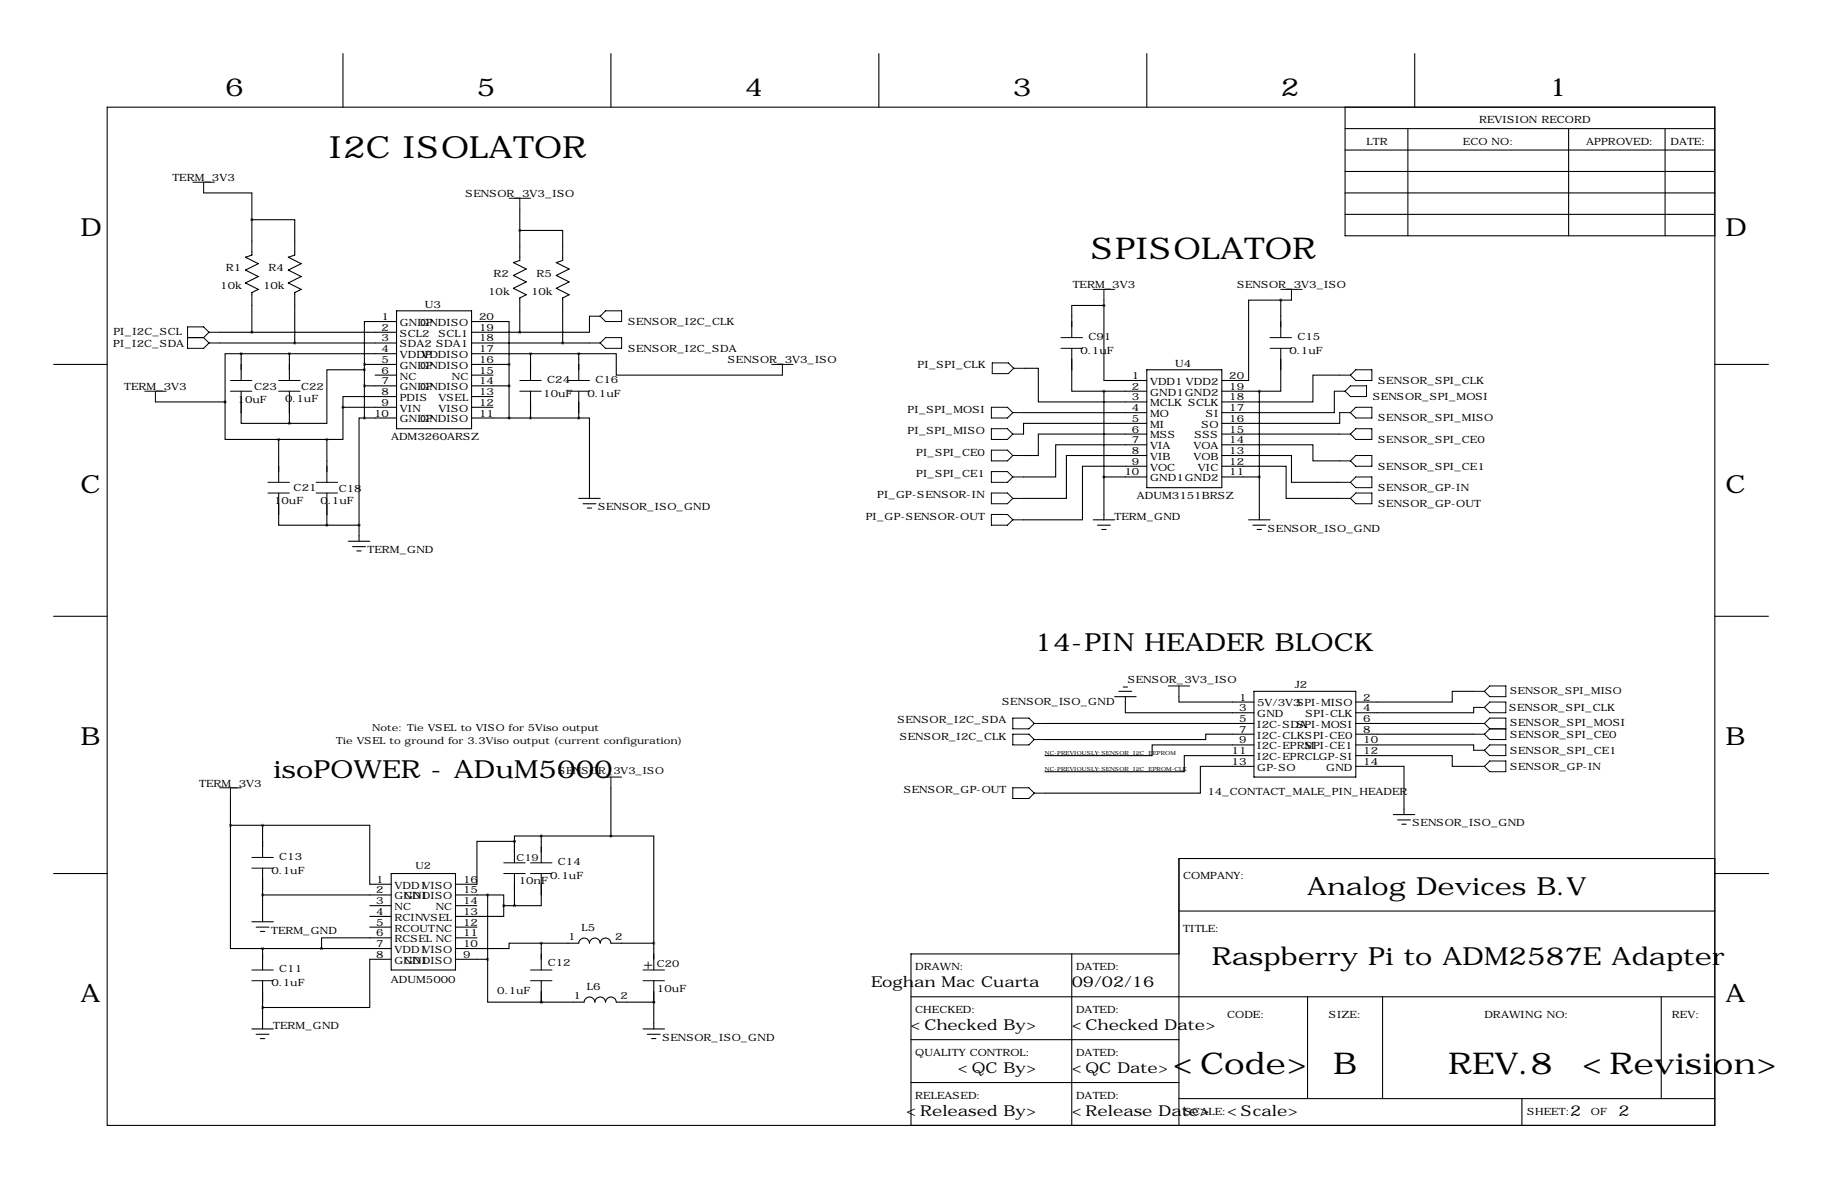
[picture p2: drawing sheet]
<svg xmlns="http://www.w3.org/2000/svg" width="432mm" height="279mm" viewBox="0 0 432 279" stroke-linecap="round" stroke-linejoin="round" font-family="sans-serif">
<g fill="none" stroke="#000" stroke-width=".25">
<path d="M81.3 12.7v12.7M144.8 12.7v12.7M208.3 12.7v12.7M271.8 12.7v12.7M335.3 12.7v12.7M25.4 25.4h381v241.3h-381zM318.8 30.5h87.6M318.8 35.6h87.6M318.8 25.4v30.5h87.6M333.7 30.5v25.4M371.8 30.5v25.4M394.6 30.5v25.4"/>
<path d="M48.3 45.7h11.4v6.4M59.7 52.1h10.1v8.4l-1.5 .5 3.1 1.5-3.1 1.5 3.1 1.5-3.1 1.6 3.1 1.5-1.6 .7v12M59.7 52.1v8.4l-1.5 .5 3 1.5-3 1.5 3 1.5-3 1.6 3 1.5-1.5 .7v9.4M123.2 54.6h10.1v7.1l-1.5 .5 3.1 1.6-3.1 1.5 3.1 1.5-3.1 1.5 3.1 1.5-1.6 .8v10.7M123.2 49.5v12.2l-1.5 .5 3 1.6-3 1.5 3 1.5-3 1.5 3 1.5-1.5 .8v8.1M318.8 45.7h87.6M318.8 50.8h87.6M318.8 40.6h87.6M52.1 78.7h41.9M94 76.2h-7.6v10.2M94 73.7h17.8v27.9h-17.8zM111.8 76.2h8.8v10.2"/>
<path d="M111.8 78.7h11.4M139.7 74.9v3.8h-16.5M261.6 72.4h-7.6v7.6M261.6 72.4v17.8h10.2M261.6 71.1v1.3M303.5 71.1h-7.6v19.1h-6.3M303.5 71.1v8.9M303.5 71.1h2.6M12.7 86.4h12.7M36.8 95.2h16.5M52.1 81.3h41.9M53.3 95.2v8.9h12.7"/>
<path d="M57.1 83.8h-3.8v11.4M57.1 92.7v7.6h11.5M57.1 83.8v6.4M57.1 83.8h36.9M68.6 83.8v6.4M68.6 92.7v7.6M81.3 96.5v7.6h-3.8M81.3 96.5h12.7M86.4 99.1h-1.3v25.4M86.4 87.6h-8.9v12.7h-8.9M86.4 86.4h7.6M86.4 91.4h7.6"/>
<path d="M86.4 99.1h7.6M86.4 86.4v12.7M88.9 88.9h5.1M94 94h-12.7v2.5M111.8 86.4h8.8M111.8 81.3h27.9M111.8 83.8h25.4M111.8 88.9h5M111.8 91.4h8.8M111.8 94h5M111.8 96.5h5M111.8 99.1h25.4"/>
<path d="M120.6 86.4v12.7M125.7 83.8v6.4M125.7 92.7v6.4M137.2 83.8h8.8v5.1h39.4M137.2 99.1h2.5v19M137.2 83.8v6.4M137.2 92.7v6.4M242.6 97.8h29.2M242.8 87.3h3.3v7.9h25.7M254 82.5v10.2h7.6M261.6 92.7h10.2M261.6 92.7v30.5"/>
<path d="M271.8 87.6h17.8v28h-17.8zM289.6 92.7h8.8M298.4 92.7v30.5M303.5 82.5v10.2h-5.1M316.2 92.7v5.1h-26.6M317.5 88.9h-6.4v6.3h-21.5M317.5 97.8v2.5h-27.9M406.4 86.4h12.7M66 116.8v7.7h11.5M66 104.1v10.2M66 104.1h11.5M77.5 104.1v10.2"/>
<path d="M77.5 116.8v7.7M137.2 118.1h5M138.2 119.4h3M261.6 113h10.2M271.8 110.5h-15.3v12.7h-13.9M271.8 107.9h-19.1v10.2h-10.1M271.8 105.4h-21.6v7.6h-7.6M271.8 102.9h-25.7v5h-3.5M271.8 100.3h-29.2v2.6M289.6 105.4h21.5v3.8h6.4M289.6 107.9h16.5v6.4h11.4M289.6 110.5h15.2v7.6h12.7"/>
<path d="M289.6 102.9h27.9M289.6 113h8.8M77.5 124.5h7.6M82.5 128.3h5.1M83.6 129.5h3M84.6 130.6h1M85.1 124.5v3.8M139.2 120.4h1M259.1 123.2h5.1M260.1 124.5h3M261.1 125.5h1M295.9 123.2h5.1"/>
<path d="M296.9 124.5h3.1M297.9 125.5h1.1M12.7 146h12.7M406.4 146h12.7M247.6 171.4h49.6M264.2 165.1h5M265.2 163.8h3M266.2 162.8h1M266.7 165.1v3.8h30.5M279.4 165.1v1.3h17.8M297.2 174h-11.4v1.3h-38.2M297.2 176.5h-24.2v2.6h-25.4"/>
<path d="M297.2 179.1h-16.5v3.8h-33.1M297.2 163.8h24.1v20.3h-24.1zM321.3 176.5h27.9v1.3M321.3 179.1h22.9v2.5h5M321.3 171.4h27.9M321.3 174h27.9M349.2 163.8h-5v2.6h-22.9M349.2 167.6v1.3h-27.9M54.6 195.6v29.2h7.6M54.6 189.2v6.4M54.6 195.6h7.6M62.2 195.6h25.4v13.9h5.1"/>
<path d="M62.2 195.6v7.6M121.9 199.4h-8.9v10.1h-5.1M121.9 199.4h.1M121.9 199.4v5.1M128.3 198.1h-6.4v1.3M128.3 198.1v6.4M128.3 198.1h16.5M144.8 198.1h10.1v25.4M144.8 186.7v11.4M297.2 181.6h-12.7v6.4h-36.9M321.3 181.6h11.4v11.4M330.2 193h5.1"/>
<path d="M331.2 194.3h3.1M332.2 195.3h1M12.7 207h12.7M59.7 218.4h5.1M60.7 219.7h3.1M62.2 205.7v12.7M62.2 212.1h30.5M87.6 214.6h5.1M87.6 217.2h5.1M87.6 219.7h5.1M92.7 207h15.2v22.9h-15.2zM107.9 212.1h7.7"/>
<path d="M107.9 214.6h5.1M107.9 219.7h5.1M115.6 212.1h3.8v2.5M115.6 212.1v15.2M119.4 214.6v2.6h-11.5M119.4 214.6h2.5M121.9 207v7.6M128.3 207v7.6h-6.4M279.4 215.9h127M406.4 203.5h-127v63.2M406.5 207h12.7M61.7 220.7h1"/>
<path d="M62.2 224.8h.1M62.2 224.8v5.1M62.2 232.4v11.4M62.2 224.8h30.5M92.7 227.3h-5.1v11.5h-25.4M92.7 222.2h-16.5v2.6M107.9 222.2h5.1M107.9 227.3h7.7M115.6 227.3v10.2h12.7M128.3 237.5h10.1a1.27 1.27 0 0 1 1.3-1.2 1.27 1.27 0 0 1 1.3 1.2 1.27 1.27 0 0 1 1.2-1.2 1.27 1.27 0 0 1 1.3 1.2 1.27 1.27 0 0 1 1.3-1.2 1.27 1.27 0 0 1 1.2 1.2h8.9M128.3 223.5h-7.7v1.3h-12.7M128.3 237.5h.1"/>
<path d="M128.3 223.5v6.4M128.3 232.4v5.1M128.3 223.5h8.9M137.2 223.5a1.27 1.27 0 0 1 1.2-1.2 1.27 1.27 0 0 1 1.3 1.2M139.7 223.5a1.27 1.27 0 0 1 1.3-1.2 1.27 1.27 0 0 1 1.2 1.2M142.2 223.5a1.27 1.27 0 0 1 1.3-1.2 1.27 1.27 0 0 1 1.3 1.2h10.1M154.9 223.5v6.4M154.9 237.5h.1M154.9 232.4v11.4M215.9 236.2h190.5M254 226.1v40.6M279.4 226.1h-63.5v40.6"/>
<path d="M309.9 236.2v24.1M327.7 236.2v24.1M393.7 236.2v24.1M59.7 243.8h5.1M60.7 245.1h3.1M61.7 246.1h1M152.4 243.8h5.1M153.4 245.1h3.1M154.4 246.1h1M215.9 246.4h63.5M215.9 256.5h63.5M279.4 260.3h127"/>
<path d="M360.7 260.3v6.4"/>
</g>
<g fill="none" stroke="#000" stroke-width=".24">
<path d="M45.7 43.2h5.1M48.3 43.2v2.5M120.6 47h5.1M123.2 47v2.5M49.5 78.7l-1.2-1.2h-3.9v5h3.9l1.2-1.2M49.5 78.7h2.6M49.5 78.7l-1.2 1.3M139.7 74.9h2.5M143.5 73.7h3.8v2.5h-3.8l-1.3-1.3zM259.1 68.6h5.1M261.6 68.6v2.5M303.5 68.6h5.1"/>
<path d="M306.1 68.6v2.5M34.3 92.7h5.1M36.8 92.7v2.5M44.4 80h3.9M48.3 80l1.2 1.3M49.5 81.3h2.6M54.6 90.2h5.1M54.6 92.7h5.1M66 90.2h5.1M66 92.7h5.1M123.2 90.2h5.1M123.2 92.7h5.1"/>
<path d="M134.6 90.2h5.1M134.6 92.7h5.1M139.7 81.3h2.5M143.5 80h3.8v2.5h-3.8l-1.3-1.2zM182.9 86.4h5.1M185.4 86.4v2.5M234.9 96.5h3.9l1.2 1.3-1.2 1.3h-3.9zM235.2 86h3.8l1.2 1.3-1.2 1.2h-3.8zM240 97.8h2.6M240.2 87.3h2.6M251.5 80h5M251.5 82.5h5"/>
<path d="M301 80h5.1M301 82.5h5.1M316.2 92.7h2.6M317.5 97.8h2.5M317.5 88.9h2.5M318.8 92.7l1.2-1.3h3.8v2.6h-3.8zM321.3 87.6h3.8v2.6h-3.8l-1.3-1.3zM321.3 96.5h3.8v2.6h-3.8l-1.3-1.3zM63.5 114.3h5.1M63.5 116.8h5.1M74.9 114.3h5.1M74.9 116.8h5.1"/>
<path d="M234.9 111.8h3.9l1.2 1.2-1.2 1.3h-3.9zM234.9 116.8h3.9l1.2 1.3-1.2 1.3h-3.9zM234.9 101.6h3.9l1.2 1.3-1.2 1.2h-3.9zM234.9 106.7h3.9l1.2 1.2-1.2 1.3h-3.9zM240 102.9h2.6M240 107.9h2.6M240 113h2.6M240 118.1h2.6M317.5 114.3h2.5M317.5 102.9h2.5M317.5 109.2h2.5M317.5 118.1h2.5"/>
<path d="M320 118.1l1.3-1.3h3.8v2.6h-3.8zM321.3 101.6h3.8v2.5h-3.8l-1.3-1.2zM321.3 107.9h3.8v2.6h-3.8l-1.3-1.3zM321.3 113h3.8v2.6h-3.8l-1.3-1.3zM234.9 121.9h3.9l1.2 1.3-1.2 1.3h-3.9zM240 123.2h2.6M240 170.2h3.8l1.3 1.2-1.3 1.3h-3.8zM240 174h3.8l1.3 1.3-1.3 1.2h-3.8zM245.1 171.4h2.5M245.1 175.3h2.5M276.9 162.6h5M279.4 162.6v2.5"/>
<path d="M349.2 171.4h2.6M349.2 174h2.6M349.2 177.8h2.6M349.2 163.8h2.6M349.2 167.6h2.6M351.8 171.4l1.3-1.2h3.8v5.1h-3.8l-1.3-1.3M351.8 171.4l1.3 1.3M353.1 172.7h3.8M353.1 176.5h3.8v2.6h-3.8l-1.3-1.3zM353.1 162.6h3.8v2.5h-3.8l-1.3-1.3zM353.1 166.4h3.8v2.5h-3.8l-1.3-1.3zM353.1 172.7l-1.3 1.3"/>
<path d="M52.1 186.7h5M54.6 186.7v2.5M142.2 184.1h5.1M144.8 184.1v2.6M240 186.7h3.8l1.3 1.3-1.3 1.2h-3.8zM245.1 188h2.5M349.2 181.6h2.6M353.1 180.3h3.8v2.6h-3.8l-1.3-1.3zM59.7 203.2h5.1M59.7 205.7h5.1M119.4 204.5h5.1M119.4 207h5.1"/>
<path d="M125.7 204.5h5.1M125.7 207h5.1M59.7 229.9h5.1M59.7 232.4h5.1M125.7 229.9h5.1M125.7 232.4h5.1M152.4 229.9h5.1M152.4 232.4h5.1"/>
</g>
<path d="M62.2 238.8a.05 .05 0 0 0 .1 0 .05 .05 0 0 0-.1 0zM62.2 195.6a.05 .05 0 0 0 .1 0 .05 .05 0 0 0-.1 0zM62.2 212.1a.05 .05 0 0 0 .1 0 .05 .05 0 0 0-.1 0zM86.3 86.4a.05 .05 0 0 0 .1 0 .05 .05 0 0 0-.1 0zM86.3 91.4a.05 .05 0 0 0 .1 0 .05 .05 0 0 0-.1 0zM86.3 99.1a.05 .05 0 0 0 .1 0 .05 .05 0 0 0-.1 0zM120.6 86.4a.05 .05 0 0 0 .1 0 .05 .05 0 0 0-.1 0zM120.6 91.4a.05 .05 0 0 0 .1 0 .05 .05 0 0 0-.1 0zM120.6 99.1a.05 .05 0 0 0 .1 0 .05 .05 0 0 0-.1 0zM137.1 83.8a.05 .05 0 0 0 .1 0 .05 .05 0 0 0-.1 0zM298.4 92.7a.05 .05 0 0 0 .1 0 .05 .05 0 0 0-.1 0zM303.5 71.1a.05 .05 0 0 0 .1 0 .05 .05 0 0 0-.1 0zM298.4 113a.05 .05 0 0 0 .1 0 .05 .05 0 0 0-.1 0zM69.8 81.3a.05 .05 0 0 0 .1 0 .05 .05 0 0 0-.1 0zM133.3 81.3a.05 .05 0 0 0 .1 0 .05 .05 0 0 0-.1 0zM77.4 124.5a.05 .05 0 0 0 .1 0 .05 .05 0 0 0-.1 0zM53.3 95.3a.05 .05 0 0 0 .1 0 .05 .05 0 0 0-.1 0zM66 104.1a.05 .05 0 0 0 .1 0 .05 .05 0 0 0-.1 0zM77.4 104.1a.05 .05 0 0 0 .1 0 .05 .05 0 0 0-.1 0zM57.1 83.8a.05 .05 0 0 0 .1 0 .05 .05 0 0 0-.1 0zM86.3 87.6a.05 .05 0 0 0 .1 0 .05 .05 0 0 0-.1 0zM137.1 99.1a.05 .05 0 0 0 .1 0 .05 .05 0 0 0-.1 0zM125.7 99.1a.05 .05 0 0 0 .1 0 .05 .05 0 0 0-.1 0zM125.7 83.8a.05 .05 0 0 0 .1 0 .05 .05 0 0 0-.1 0zM62.2 224.8a.05 .05 0 0 0 .1 0 .05 .05 0 0 0-.1 0zM128.2 223.5a.05 .05 0 0 0 .1 0 .05 .05 0 0 0-.1 0zM128.2 237.5a.05 .05 0 0 0 .1 0 .05 .05 0 0 0-.1 0zM115.5 227.3a.05 .05 0 0 0 .1 0 .05 .05 0 0 0-.1 0zM115.5 212.1a.05 .05 0 0 0 .1 0 .05 .05 0 0 0-.1 0zM128.2 198.1a.05 .05 0 0 0 .1 0 .05 .05 0 0 0-.1 0zM154.9 223.5a.05 .05 0 0 0 .1 0 .05 .05 0 0 0-.1 0zM154.9 237.5a.05 .05 0 0 0 .1 0 .05 .05 0 0 0-.1 0z" fill="#000" stroke="#000" stroke-width=".63"/>
<text font-size="7.3" x="78" y="37.3">I2C ISOLATOR</text>
<g font-size="7.1">
<text x="258.6" y="61.5">SPISOLATOR</text>
<text x="277.9" y="254.6">&lt;Code&gt;</text>
<text x="315.9" y="254.6">B</text>
<text x="343.2" y="254.6">REV.8</text>
<text x="374.9" y="254.6">&lt;Revision&gt;</text>
</g>
<g font-size="5.9">
<text x="53.3" y="22.9">6</text>
<text x="113" y="22.9">5</text>
<text x="176.5" y="22.9">4</text>
<text x="240" y="22.9">3</text>
<text x="303.5" y="22.9">2</text>
<text x="367" y="22.9">1</text>
<text x="19" y="55.9">D</text>
<text x="408.9" y="55.9">D</text>
<text x="19" y="116.8">C</text>
<text x="408.9" y="116.8">C</text>
<text x="245.1" y="154.2">14-PIN HEADER BLOCK</text>
<text x="19" y="176.5">B</text>
<text x="408.9" y="176.5">B</text>
<text x="64.8" y="184.4">isoPOWER - ADuM5000</text>
<text x="309.8" y="212.1">Analog Devices B.V</text>
<text x="287.2" y="228.7">Raspberry Pi to ADM2587E Adapter</text>
<text x="19" y="237.5">A</text>
<text x="408.9" y="237.5">A</text>
</g>
<g font-size="3.6">
<text x="152.4" y="229.6">+</text>
<text x="206.4" y="234">Eoghan Mac Cuarta</text>
<text x="254" y="234">09/02/16</text>
<text x="215.8" y="244.1">&lt;Checked By&gt;</text>
<text x="254" y="244.1">&lt;Checked Date&gt;</text>
<text x="227" y="254.3">&lt;QC By&gt;</text>
<text x="254" y="254.3">&lt;QC Date&gt;</text>
<text x="214.8" y="264.4">&lt;Released By&gt;</text>
<text x="254" y="264.4">&lt;Release Date&gt;</text>
<text x="290.8" y="264.4">&lt;Scale&gt;</text>
<text x="372.1" y="264.4">2</text>
<text x="383.5" y="264.4">2</text>
</g>
<g font-size="2.4">
<text x="350.5" y="29.2">REVISION RECORD</text>
<text x="323.8" y="34.3">LTR</text>
<text x="346.7" y="34.3">ECO NO:</text>
<text x="375.9" y="34.3">APPROVED:</text>
<text x="395.9" y="34.3">DATE:</text>
<text x="40.9" y="42.9">TERM_3V3</text>
<text x="110.3" y="46.8">SENSOR_3V3_ISO</text>
<text x="53.5" y="64.3">R1</text>
<text x="63.6" y="64.3">R4</text>
<text x="117" y="65.5">R2</text>
<text x="127.1" y="65.5">R5</text>
<text x="52.2" y="68.6">10k</text>
<text x="62.3" y="68.6">10k</text>
<text x="115.7" y="69.8">10k</text>
<text x="125.8" y="69.8">10k</text>
<text x="254.2" y="68.3">TERM_3V3</text>
<text x="293.2" y="68.3">SENSOR_3V3_ISO</text>
<text x="90.4" y="75.8">1</text>
<text x="94.7" y="77.2">GNDP</text>
<text x="99.6" y="77.2">GNDISO</text>
<text x="100.7" y="72.9">U3</text>
<text x="113.5" y="75.8">20</text>
<text x="148.8" y="77">SENSOR_I2C_CLK</text>
<text x="26.8" y="82.3">PI_I2C_SDA</text>
<text x="26.9" y="79.5">PI_I2C_SCL</text>
<text x="90.4" y="78.4">2</text>
<text x="90.4" y="80.9">3</text>
<text x="90.4" y="83.5">4</text>
<text x="94.7" y="79.8">SCL2</text>
<text x="94.7" y="82.3">SDA2 SDA1</text>
<text x="103.9" y="79.8">SCL1</text>
<text x="113.5" y="83.5">17</text>
<text x="113.5" y="80.9">18</text>
<text x="113.5" y="78.4">19</text>
<text x="148.8" y="83.4">SENSOR_I2C_SDA</text>
<text x="256.1" y="83.9">0.1uF</text>
<text x="258" y="80.6">C91</text>
<text x="305.6" y="83.9">0.1uF</text>
<text x="307.5" y="80.6">C15</text>
<text x="90.4" y="86">5</text>
<text x="90.4" y="88.5">6</text>
<text x="94.7" y="84.9">VDDP</text>
<text x="94.7" y="87.4">GNDP</text>
<text x="94.7" y="89.9">NC</text>
<text x="99.6" y="87.4">GNDISO</text>
<text x="99.9" y="84.9">VDDISO</text>
<text x="107.1" y="89.9">NC</text>
<text x="113.5" y="88.5">15</text>
<text x="113.5" y="86">16</text>
<text x="172.5" y="86.1">SENSOR_3V3_ISO</text>
<text x="217.5" y="87.3">PI_SPI_CLK</text>
<text x="268.2" y="89.8">1</text>
<text x="278.5" y="86.9">U4</text>
<text x="291.3" y="89.8">20</text>
<text x="29.4" y="92.5">TERM_3V3</text>
<text x="56.3" y="95.5">10uF</text>
<text x="60.2" y="92.5">C23</text>
<text x="67.6" y="95.2">0.1uF</text>
<text x="71.4" y="92.5">C22</text>
<text x="90.4" y="91.1">7</text>
<text x="90.4" y="93.6">8</text>
<text x="94.7" y="92.5">GNDP</text>
<text x="94.7" y="95">PDIS</text>
<text x="99.6" y="92.5">GNDISO</text>
<text x="103.9" y="95">VSEL</text>
<text x="113.5" y="93.6">13</text>
<text x="113.5" y="91.1">14</text>
<text x="128.8" y="94">10uF</text>
<text x="129.7" y="90.7">C24</text>
<text x="139.2" y="94">0.1uF</text>
<text x="141.1" y="90.7">C16</text>
<text x="268.2" y="92.4">2</text>
<text x="268.2" y="94.9">3</text>
<text x="272.5" y="91.2">VDD1 VDD2</text>
<text x="272.5" y="93.7">GND1GND2</text>
<text x="291.3" y="94.9">18</text>
<text x="291.3" y="92.4">19</text>
<text x="325.4" y="94.8">SENSOR_SPI_MOSI</text>
<text x="326.6" y="91">SENSOR_SPI_CLK</text>
<text x="88.7" y="98.7">10</text>
<text x="90.4" y="96.2">9</text>
<text x="94.7" y="97.6">VIN</text>
<text x="94.7" y="100.1">GNDP</text>
<text x="99.6" y="100.1">GNDISO</text>
<text x="103.9" y="97.6">VISO</text>
<text x="113.5" y="98.7">11</text>
<text x="113.5" y="96.2">12</text>
<text x="215.1" y="97.8">PI_SPI_MOSI</text>
<text x="268.2" y="97.4">4</text>
<text x="268.2" y="100">5</text>
<text x="272.5" y="96.3">MCLK SCLK</text>
<text x="272.5" y="98.8">MO</text>
<text x="272.5" y="101.4">MI</text>
<text x="284.7" y="101.4">SO</text>
<text x="285.8" y="98.8">SI</text>
<text x="291.3" y="100">16</text>
<text x="291.3" y="97.4">17</text>
<text x="326.6" y="99.9">SENSOR_SPI_MISO</text>
<text x="92.7" y="104.2">ADM3260ARSZ</text>
<text x="215.1" y="102.9">PI_SPI_MISO</text>
<text x="217.1" y="107.9">PI_SPI_CE0</text>
<text x="268.2" y="102.5">6</text>
<text x="268.2" y="105.1">7</text>
<text x="268.2" y="107.6">8</text>
<text x="272.5" y="103.9">MSS</text>
<text x="272.5" y="106.4">VIA</text>
<text x="282.8" y="106.4">VOA</text>
<text x="283.1" y="103.9">SSS</text>
<text x="291.3" y="107.6">13</text>
<text x="291.3" y="105.1">14</text>
<text x="291.3" y="102.5">15</text>
<text x="326.6" y="104.9">SENSOR_SPI_CE0</text>
<text x="217.1" y="113">PI_SPI_CE1</text>
<text x="266.5" y="112.7">10</text>
<text x="268.2" y="110.1">9</text>
<text x="272.5" y="109">VIB</text>
<text x="272.5" y="111.5">VOC</text>
<text x="282.8" y="109">VOB</text>
<text x="283.9" y="111.5">VIC</text>
<text x="291.3" y="112.7">11</text>
<text x="291.3" y="110.1">12</text>
<text x="326.6" y="111.3">SENSOR_SPI_CE1</text>
<text x="65" y="119.4">10uF</text>
<text x="69.6" y="116.3">C21</text>
<text x="75.9" y="119.4">0.1uF</text>
<text x="80.3" y="116.6">C18</text>
<text x="207.9" y="118.1">PI_GP-SENSOR-IN</text>
<text x="269.4" y="118.2">ADUM3151BRSZ</text>
<text x="272.5" y="114.1">GND1GND2</text>
<text x="326.6" y="116.4">SENSOR_GP-IN</text>
<text x="141.7" y="120.9">SENSOR_ISO_GND</text>
<text x="205.2" y="123.2">PI_GP-SENSOR-OUT</text>
<text x="264.2" y="123.2">TERM_GND</text>
<text x="326.6" y="120.2">SENSOR_GP-OUT</text>
<text x="87.1" y="131.1">TERM_GND</text>
<text x="300.5" y="126">SENSOR_ISO_GND</text>
<text x="267.3" y="161.8">SENSOR_3V3_ISO</text>
<text x="237.5" y="167.2">SENSOR_ISO_GND</text>
<text x="293.6" y="166">1</text>
<text x="297.9" y="167.4">5V/3V3SPI-MISO</text>
<text x="306.9" y="163.1">J2</text>
<text x="323.1" y="166">2</text>
<text x="212.7" y="171.4">SENSOR_I2C_SDA</text>
<text x="293.6" y="168.6">3</text>
<text x="293.6" y="171.1">5</text>
<text x="293.6" y="173.6">7</text>
<text x="297.9" y="169.9">GND</text>
<text x="297.9" y="172.5">I2C-SDA</text>
<text x="307.2" y="172.5">SPI-MOSI</text>
<text x="309.4" y="169.9">SPI-CLK</text>
<text x="323.1" y="173.6">8</text>
<text x="323.1" y="171.1">6</text>
<text x="323.1" y="168.6">4</text>
<text x="357.6" y="168.4">SENSOR_SPI_CLK</text>
<text x="357.9" y="172">SENSOR_SPI_MOSI</text>
<text x="213.2" y="175.3">SENSOR_I2C_CLK</text>
<text x="291.9" y="178.7">11</text>
<text x="293.6" y="176.2">9</text>
<text x="297.9" y="175">I2C-CLKSPI-CE0</text>
<text x="297.9" y="177.6">I2C-EPRM</text>
<text x="309.3" y="177.6">SPI-CE1</text>
<text x="323.1" y="178.7">12</text>
<text x="323.1" y="176.2">10</text>
<text x="357.9" y="178.6">SENSOR_SPI_CE1</text>
<text x="357.9" y="174.8">SENSOR_SPI_CE0</text>
<text x="291.9" y="181.3">13</text>
<text x="297.9" y="180.1">I2C-EPRCLGP-SI</text>
<text x="297.9" y="182.6">GP-SO</text>
<text x="314.3" y="182.6">GND</text>
<text x="323.1" y="181.3">14</text>
<text x="357.9" y="182.4">SENSOR_GP-IN</text>
<text x="47.2" y="186.5">TERM_3V3</text>
<text x="214.2" y="188">SENSOR_GP-OUT</text>
<text x="286.2" y="188.5">14_CONTACT_MALE_PIN_HEADER</text>
<text x="334.8" y="195.9">SENSOR_ISO_GND</text>
<text x="66.2" y="203.8">C13</text>
<text x="64.3" y="207.1">0.1uF</text>
<text x="89.2" y="209.2">1</text>
<text x="109.7" y="209.2">16</text>
<text x="122.9" y="209.5">10nF</text>
<text x="130.3" y="208.3">0.1uF</text>
<text x="132.2" y="205">C14</text>
<text x="280.4" y="208.3">COMPANY:</text>
<text x="89.2" y="211.7">2</text>
<text x="89.2" y="214.3">3</text>
<text x="93.5" y="210.6">VDD1</text>
<text x="93.5" y="213.1">GND1</text>
<text x="93.5" y="215.7">NC</text>
<text x="95.8" y="213.1">GNDISO</text>
<text x="100.1" y="210.6">VISO</text>
<text x="103.3" y="215.7">NC</text>
<text x="109.7" y="211.7">15</text>
<text x="109.7" y="214.3">14</text>
<text x="64.3" y="221.3">TERM_GND</text>
<text x="89.2" y="216.8">4</text>
<text x="89.2" y="219.4">5</text>
<text x="89.2" y="221.9">6</text>
<text x="93.5" y="218.2">RCINVSEL</text>
<text x="93.5" y="220.7">RCOUTNC</text>
<text x="109.7" y="216.8">13</text>
<text x="109.7" y="219.4">12</text>
<text x="109.7" y="221.9">11</text>
<text x="137.8" y="220.7">L5</text>
<text x="280.4" y="221">TITLE:</text>
<text x="89.2" y="224.4">7</text>
<text x="89.2" y="227">8</text>
<text x="93.5" y="223.3">RCSEL NC</text>
<text x="93.5" y="225.8">VDD1</text>
<text x="100.1" y="225.8">VISO</text>
<text x="109.7" y="224.4">10</text>
<text x="109.7" y="227">9</text>
<text x="134.6" y="222.8">1</text>
<text x="145.8" y="222.8">2</text>
<text x="64.3" y="233.7">0.1uF</text>
<text x="66.2" y="230.4">C11</text>
<text x="92.7" y="233">ADUM5000</text>
<text x="93.5" y="228.4">GND1</text>
<text x="95.8" y="228.4">GNDISO</text>
<text x="129.8" y="228.9">C12</text>
<text x="216.9" y="229.9">DRAWN:</text>
<text x="255" y="229.9">DATED:</text>
<text x="117.8" y="235.5">0.1uF</text>
<text x="135.9" y="236.7">1</text>
<text x="139.1" y="234.7">L6</text>
<text x="147.1" y="236.7">2</text>
<text x="155.7" y="235">10uF</text>
<text x="64.8" y="243.8">TERM_GND</text>
<text x="216.9" y="240">CHECKED:</text>
<text x="255" y="240">DATED:</text>
<text x="290.8" y="241.3">CODE:</text>
<text x="315" y="241.3">SIZE:</text>
<text x="351.8" y="241.3">DRAWING NO:</text>
<text x="396.2" y="241.3">REV:</text>
<text x="157" y="246.7">SENSOR_ISO_GND</text>
<text x="216.9" y="250.2">QUALITY CONTROL:</text>
<text x="255" y="250.2">DATED:</text>
<text x="216.9" y="260.3">RELEASED:</text>
<text x="255" y="260.3">DATED:</text>
<text x="280.7" y="264.2">SCALE:</text>
<text x="361.9" y="264.2">SHEET:</text>
<text x="377" y="264.2">OF</text>
</g>
<g font-size="2.3">
<text x="357.9" y="164.6">SENSOR_SPI_MISO</text>
<text x="88.2" y="173.2">Note: Tie VSEL to VISO for 5Viso output</text>
<text x="79.7" y="176.3">Tie VSEL to ground for 3.3Viso output (current configuration)</text>
<text x="132.3" y="183.5">SENSOR_3V3_ISO</text>
<text x="122.4" y="203.9">C19</text>
<text x="98.5" y="206">U2</text>
<text x="155.7" y="229.1">C20</text>
</g>
<g font-size="1.3">
<text x="247.6" y="178.8">NC-PREVIOUSLY:SENSOR_I2C_EEPROM</text>
<text x="247.6" y="182.6">NC-PREVIOUSLY:SENSOR_I2C_EPROM-CLK</text>
</g>
</svg>
